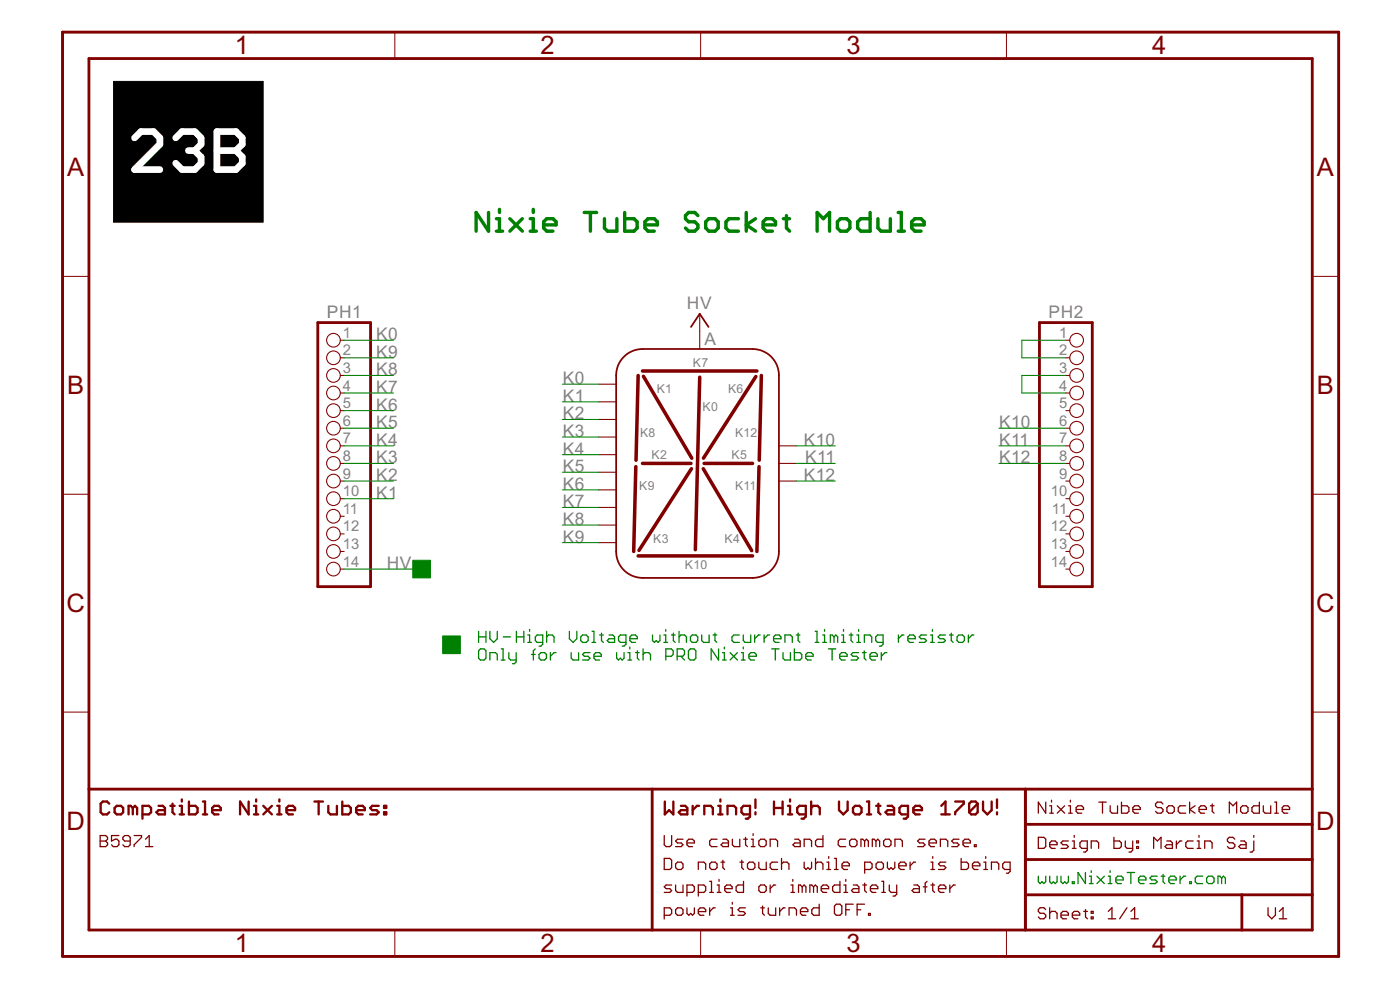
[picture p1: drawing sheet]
<svg xmlns="http://www.w3.org/2000/svg" width="420mm" height="297mm" viewBox="0 0 420 297" stroke-linecap="round" stroke-linejoin="round" font-family="sans-serif">
<path d="M34.1 24.4h44.9v42.3h-44.9z" fill="#000" stroke="#000" stroke-width=".3"/>
<path d="M18.8 9.6h383v277.4h-383zM26.7 17.6h367.1v261.4h-367.1zM95.4 96.8h15.8v79.2h-15.8zM312 96.8h15.8v79.2h-15.8zM26.7 236.8h367.1M195.7 236.8v42.2M307.7 236.8v42.2M307.7 247.3h86.1M307.7 257.9h86.1M307.7 268.5h86.1M372.7 268.5v10.5" fill="none" stroke="#800000" stroke-width=".85"/>
<g fill="none" stroke="#800000" stroke-width=".38">
<path d="M30.1 252.3h1.6M30.1 250.7h1.6l.6 .5v.6l-.6 .5 .6 .6v.6l-.6 .5h-1.6zM35.7 250.7h-2.2v1.6l1.1-.5h.5l.6 .5v1.2l-.6 .5h-1.1l-.5-.5M39.1 252.3h-1.7l-.5-.5v-.6l.5-.5h1.1l.6 .5v2.3l-.6 .5h-1.1l-.5-.5M40.3 250.7h2.2v.5l-2.2 2.3v.5M43.7 254h2.2M43.7 251.8l1.1-1.1v3.3M199.3 250.7v2.8l.6 .5h1.1l.6-.5v-2.8M199.3 257.6h1.7l.6 .5v2.2l-.6 .6h-1.7zM202.8 259.2l.5-.5h1.1l.6 .5v1.1l-.6 .6h-1.1l-.5-.6zM205 251.8h-1.7l-.5 .5 .5 .6h1.1l.6 .6-.6 .5h-1.6M206.2 252.9h2.2v-.6l-.6-.5h-1.1l-.5 .5v1.2l.5 .5h1.1"/>
<path d="M213 259.2l.5-.5h1.2l.5 .5v1.1l-.5 .6h-1.2l-.5-.6zM215.2 251.8h-1.7l-.5 .5v1.2l.5 .5h1.7M216.4 258.7h1.1M216.9 251.8h1.1l.6 .5v1.7h-1.7l-.5-.5 .5-.6h1.7M216.9 258.1v2.2l.6 .6M219.8 251.8v1.7l.5 .5h1.7v-2.2M222.1 258.7h1.1M222.6 258.1v2.2l.6 .6M223.2 251.8h1.1M223.8 251.2v2.3l.5 .5M224.3 259.2l.6-.5h1.1l.5 .5v1.1l-.5 .6h-1.1l-.6-.6zM225.5 254h1.1"/>
<path d="M225.5 251.8h.5v2.2M226 250.1v.6M227.7 252.3l.6-.5h1.1l.6 .5v1.2l-.6 .5h-1.1l-.6-.5zM227.7 258.7v1.6l.6 .6h1.7v-2.2M231.1 254v-2.2h1.7l.6 .5v1.7M233.4 258.7h-1.7l-.6 .5v1.1l.6 .6h1.7M234.5 259.2l.6-.5h1.1l.6 .5v1.7M234.5 257.6v3.3M238.5 251.8h1.1l.6 .5v1.7h-1.7l-.5-.5 .5-.6h1.7M241.3 254v-2.2h1.7l.6 .5v1.7M241.3 258.7v1.6l.6 .6 .6-.6 .5 .6 .6-.6v-1.6M244.8 259.2l.5-.5h1.1l.6 .5v1.7"/>
<path d="M244.8 257.6v3.3M247 250.7v3.3h-1.7l-.5-.5v-1.2l.5-.5h1.7M248.2 258.7h.5v2.2M248.7 257v.6M250.4 257.6h.6v3.3M252.7 259.8h2.2v-.6l-.5-.5h-1.1l-.6 .5v1.1l.6 .6h1.1M253.8 251.8h-1.7l-.5 .5v1.2l.5 .5h1.7M255 252.3l.5-.5h1.1l.6 .5v1.2l-.6 .5h-1.1l-.5-.5zM259.5 252.3l-.6-.5h-.5v2.2M259.5 252.3v1.7M259.5 252.3l.5-.5 .6 .5v1.7M262.9 252.3l-.6-.5h-.5v2.2"/>
<path d="M262.9 252.3v1.7M262.9 252.3l.5-.5 .6 .5v1.7M263.5 258.7h1.1l.5 .5v1.1l-.5 .6h-1.1l-.6-.6v-1.1zM265.2 252.3l.5-.5h1.1l.6 .5v1.2l-.6 .5h-1.1l-.5-.5zM266.3 258.7v1.6l.6 .6 .5-.6 .6 .6 .5-.6v-1.6M268.6 254v-2.2h1.7l.5 .5v1.7M269.7 259.8h2.2v-.6l-.5-.5h-1.1l-.6 .5v1.1l.6 .6h1.1M273.1 258.7v2.2M274.8 258.7h-.6l-1.1 1.1M277.6 251.8h-1.7l-.5 .5 .5 .6h1.2l.5 .6-.5 .5h-1.7M278.8 252.9h2.2v-.6l-.5-.5h-1.1l-.6 .5v1.2l.6 .5h1.1M279.4 258.7h.5v2.2"/>
<path d="M279.9 257v.6M282.2 254v-2.2h1.7l.5 .5v1.7M283.9 258.7h-1.7l-.6 .5 .6 .6h1.1l.6 .5-.6 .6h-1.7M287.8 251.8h-1.6l-.6 .5 .6 .6h1.1l.5 .6-.5 .5h-1.7M288.5 257.6v3.3h1.6l.6-.6v-1.1l-.6-.5h-1.6M289 252.9h2.2v-.6l-.5-.5h-1.1l-.6 .5v1.2l.6 .5h1.1M291.8 259.8h2.3v-.6l-.6-.5h-1.1l-.6 .5v1.1l.6 .6h1.1M292.4 253.5h.6v.5h-.6zM295.3 258.7h.5v2.2M295.8 257v.6M311.6 251.2h1.7l.5 .6v2.2l-.5 .6h-1.7zM313.8 240.7v3.3l-2.2-3.3v3.3"/>
<path d="M315 241.8h.6v2.2M315 244h1.1M315 253.4h2.2v-.5l-.5-.6h-1.1l-.6 .6v1.1l.6 .6h1.1M315.6 240.1v.6M317.3 241.8l2.2 2.2M319.5 241.8l-2.2 2.2M320.6 252.3h-1.6l-.6 .6 .6 .5h1.1l.5 .6-.5 .6h-1.7M320.7 241.8h.5v2.2M320.7 244h1.1M321.2 240.1v.6M321.8 254.6h1.1M321.8 252.3h.6v2.3"/>
<path d="M322.4 250.7v.5M323 242.9h2.2v-.6l-.6-.5h-1.1l-.5 .5v1.1l.5 .6h1.1M326.3 254.6h-1.6l-.6-.6v-1.1l.6-.6h1.6v2.8l-.5 .6h-.6M327.5 254.6v-2.3h1.7l.5 .6v1.7M329.8 240.7h2.2M330.9 240.7v3.3M333.2 241.8v1.6l.5 .6h1.7v-2.2M334.3 251.2v3.4h1.7l.5-.6v-1.1l-.5-.6h-1.7M336.6 240.7v3.3h1.6l.6-.6v-1.1l-.6-.5h-1.6M337.7 252.3v1.7l.6 .6h1.6M339.9 252.3v2.8l-.5 .6h-.6M340 242.9h2.2v-.6l-.5-.5h-1.2l-.5 .5v1.1l.5 .6h1.2"/>
<path d="M341.1 254h.6v.6h-.6zM341.1 252.3h.6v.6h-.6zM346.2 254.6v-3.4l1.1 1.1 1.1-1.1v3.4M349 241.2l-.5-.5h-1.2l-.5 .5v.6l.5 .5h1.2l.5 .6v.5l-.5 .6h-1.2l-.5-.6M350.2 252.3h1.1l.6 .6v1.7h-1.7l-.6-.6 .6-.6h1.7M350.8 241.8h1.1l.5 .5v1.1l-.5 .6h-1.1l-.6-.6v-1.1zM353 252.3v2.3M354.7 252.3h-.6l-1.1 1.1M355.8 241.8h-1.6l-.6 .5v1.1l.6 .6h1.6M357 240.7v3.3M358.1 252.3h-1.7l-.5 .6v1.1l.5 .6h1.7M358.7 241.8l-1.7 1.1 1.7 1.1"/>
<path d="M359.3 252.3h.5v2.3M359.3 254.6h1.1M359.8 250.7v.5M359.9 242.9h2.2v-.6l-.6-.5h-1.1l-.5 .5v1.1l.5 .6h1.1M361.5 254.6v-2.3h1.7l.6 .6v1.7M363.2 241.8h1.2M363.8 241.2v2.2l.6 .6M368.9 244v-3.3l1.1 1.1 1.1-1.1v3.3M370.6 251.8l-.6-.6h-1.1l-.5 .6v.5l.5 .6h1.1l.6 .5v.6l-.6 .6h-1.1l-.5-.6M372.3 242.3l.6-.5h1.1l.5 .5v1.1l-.5 .6h-1.1l-.6-.6zM372.3 252.3h1.1l.6 .6v1.7h-1.7l-.5-.6 .5-.6h1.7M376.3 252.3v2.8l-.6 .6h-.5"/>
<path d="M376.3 250.7v.5M378 240.7v3.3h-1.7l-.6-.6v-1.1l.6-.5h1.7M379.1 241.8v1.6l.6 .6h1.7v-2.2M382.5 244h1.1M382.5 240.7h.6v3.3M384.8 242.9h2.2v-.6l-.5-.5h-1.1l-.6 .5v1.1l.6 .6h1.1M199.3 274.6h1.7l.6-.5v-1.1l-.6-.6h-1.7v3.3M201.6 265.5h-1.7l-.6 .6 .6 .5h1.1l.6 .6-.6 .6h-1.7M202.8 265.5v1.7l.5 .6h1.7v-2.3M203.3 272.4h1.1l.6 .6v1.1l-.6 .5h-1.1l-.5-.5v-1.1zM206.2 267.8h1.6l.6-.6v-1.1l-.6-.6h-1.6v3.4M206.2 272.4v1.7l.5 .5 .6-.5 .5 .5 .6-.5v-1.7"/>
<path d="M209.6 260.9v-2.2h1.6l.6 .5v1.7M209.6 267.8h1.6l.6-.6v-1.1l-.6-.6h-1.6v3.4M209.6 273.5h2.2v-.5l-.6-.6h-1.1l-.5 .6v1.1l.5 .5h1.1M213 272.4v2.2M213 267.8h1.1M213 264.4h.5v3.4M214.7 272.4h-.6l-1.1 1.1M215.2 267.8h1.2M215.2 265.5h.6v2.3M215.8 263.9v.5M217.5 266.6h2.2v-.5l-.5-.6h-1.1l-.6 .6v1.1l.6 .6h1.1M219.2 272.4h.6v2.2"/>
<path d="M219.2 274.6h1.1M219.8 270.7v.6M223.1 264.4v3.4h-1.6l-.6-.6v-1.1l.6-.6h1.6M223.7 272.4h-1.7l-.5 .6 .5 .5h1.2l.5 .6-.5 .5h-1.7M227.7 266.1l.6-.6h1.1l.6 .6v1.1l-.6 .6h-1.1l-.6-.6zM228.3 272.4h1.1M228.9 271.8v2.3l.5 .5M230.6 272.4v1.7l.5 .5h1.7v-2.2M231.1 265.5v2.3M232.8 265.5h-.6l-1.1 1.1M234 272.4v2.2M235.6 272.4h-.5l-1.1 1.1"/>
<path d="M236.8 274.6v-2.2h1.7l.5 .6v1.6M237.4 267.8h1.1M237.4 265.5h.5v2.3M237.9 263.9v.5M240.2 273.5h2.2v-.5l-.5-.6h-1.1l-.6 .6v1.1l.6 .5h1.1M240.7 266.1l-.5-.6h-.6v2.3M240.7 266.1v1.7M240.7 266.1l.6-.6 .6 .6v1.7M244.2 266.1l-.6-.6h-.5v2.3M244.2 266.1v1.7M244.2 266.1l.5-.6 .6 .6v1.7M245.9 271.3v3.3h-1.7l-.6-.5v-1.1l.6-.6h1.7"/>
<path d="M246.5 266.6h2.2v-.5l-.6-.6h-1.1l-.5 .6v1.1l.5 .6h1.1M248.2 260.9h1.1M250.4 260.9h1.1M250.4 271.8l.6-.5h1.1l.5 .5v2.3l-.5 .5h-1.1l-.6-.5zM252.1 264.4v3.4h-1.7l-.5-.6v-1.1l.5-.6h1.7M253.3 267.8h1.1M253.3 265.5h.5v2.3M253.8 263.9v.5M253.8 273h1.2M256.1 271.3h-2.3v3.3M256.1 265.5h1.1l.6 .6v1.7h-1.7l-.6-.6 .6-.6h1.7M257.2 273h1.1"/>
<path d="M258.9 265.5h1.2M259.5 271.3h-2.3v3.3M259.5 260.9h1.7l.5-.6v-1.1l-.5-.5h-1.7v3.3M259.5 265v2.2l.6 .6M260.6 274.1h.6v.5h-.6zM261.2 266.6h2.2v-.5l-.5-.6h-1.1l-.6 .6v1.1l.6 .6h1.1M264.6 264.4h.6v3.4M264.6 267.8h1.1M266.9 265.5v1.7l.5 .6h1.7M269.1 265.5v2.8l-.6 .6h-.5M274.3 265.5h1.1l.5 .6v1.7h-1.6l-.6-.6 .6-.6h1.6M277.1 266.1h1.1"/>
<path d="M278.2 264.4l-.5 .6v2.8M279.4 260.9h1.1M279.4 265.5h1.1M279.9 265v2.2l.6 .6M281.6 266.6h2.3v-.5l-.6-.6h-1.1l-.6 .6v1.1l.6 .6h1.1M285.1 265.5v2.3M286.7 265.5h-.5l-1.1 1.1M295.3 260.9h1.1M297.5 260.9v-2.2h1.7l.5 .5v1.7M303.1 260.9h-1.6l-.6-.6v-1.1l.6-.5h1.6v2.8l-.5 .5h-.6M313.8 272.9l-.5-.5h-1.1l-.6 .5v.6l.6 .5h1.1l.5 .6v.5l-.5 .6h-1.1l-.6-.6M315 272.4v3.3"/>
<path d="M315 274l.6-.5h1.1l.5 .5v1.7M318.4 274.6h2.2v-.6l-.5-.5h-1.1l-.6 .5v1.1l.6 .6h1.1M321.8 274.6h2.2v-.6l-.5-.5h-1.1l-.6 .5v1.1l.6 .6h1.1M325.2 273.5h1.1M325.8 272.9v2.2l.5 .6M327.5 273.5h.6v.5h-.6zM327.5 275.1h.6v.6h-.6zM332.6 275.7h2.2M332.6 273.5l1.1-1.1v3.3M338.2 272.4l-2.2 3.3M339.4 275.7h2.2M339.4 273.5l1.1-1.1v3.3"/>
<path d="M380.6 272.4v2.2l1.1 1.1 1.1-1.1v-2.2M383.9 273.5l1.2-1.1v3.3M383.9 275.7h2.3"/>
</g>
<g fill="none" stroke="#800000" stroke-width=".7">
<path d="M54.6 239.9v.6M76.9 239.9v.6M83.8 239.9v.6M216.2 239.9v.6M226.7 239.9v2.5M237.1 239.9v.6M299.2 239.9v2.5M32.8 241.1l-.7-.6h-1.2l-.7 .6v2.6l.7 .6h1.2l.7-.6M35 241.8h1.3l.7 .6v1.3l-.7 .6h-1.3l-.6-.6v-1.3zM39.9 242.4l-.7-.6h-.6v2.5M39.9 242.4v1.9M39.9 242.4l.6-.6 .6 .6v1.9"/>
<path d="M42.8 244.3h1.9l.6-.6v-1.3l-.6-.6h-1.9v3.8M47.6 241.8h1.3l.6 .6v1.9h-1.9l-.7-.6 .7-.6h1.9M51.1 241.8h1.3M51.8 241.1v2.6l.6 .6M53.9 241.8h.7v2.5M53.9 244.3h1.3M56.7 240.5v3.8h1.9l.7-.6v-1.3l-.7-.6h-1.9M60.9 244.3h1.3M60.9 240.5h.6v3.8M63.7 243.1h2.6v-.7l-.7-.6h-1.3l-.6 .6v1.3l.6 .6h1.3M74.6 240.5v3.8l-2.5-3.8v3.8M76.2 241.8h.7v2.5"/>
<path d="M76.2 244.3h1.3M79 241.8l2.6 2.5M81.6 241.8l-2.6 2.5M83.2 241.8h.6v2.5M83.2 244.3h1.3M86 243.1h2.6v-.7l-.7-.6h-1.3l-.6 .6v1.3l.6 .6h1.3M94.4 240.5h2.5M95.6 240.5v3.8M98.5 241.8v1.9l.7 .6h1.9v-2.5M102.7 240.5v3.8h1.9l.7-.6v-1.3l-.7-.6h-1.9M106.9 243.1h2.6v-.7l-.7-.6h-1.3l-.6 .6v1.3l.6 .6h1.3M113.7 241.8h-2l-.6 .6 .6 .7h1.3l.7 .6-.7 .6h-1.9"/>
<path d="M115.3 241.8h.6v.6h-.6zM115.3 243.7h.6v.6h-.6zM199.5 240.5v3.8l1.3-1.2 1.3 1.2v-3.8M204.3 241.8h1.3l.7 .6v1.9h-2l-.6-.6 .6-.6h2M207.9 241.8v2.5M209.8 241.8h-.6l-1.3 1.3M211.4 244.3v-2.5h1.9l.6 .6v1.9M215.6 241.8h.6v2.5M215.6 244.3h1.2M218.3 244.3v-2.5h2l.6 .6v1.9M225.1 244.3h-1.9l-.7-.6v-1.3l.7-.6h1.9v3.2l-.6 .6h-.7M226.7 243.7v.6"/>
<path d="M232.3 240.5v3.8M232.3 242.4h2.6M234.9 240.5v3.8M236.5 241.8h.6v2.5M236.5 244.3h1.2M241.8 244.3h-1.9l-.7-.6v-1.3l.7-.6h1.9v3.2l-.6 .6h-.7M243.4 242.4l.7-.6h1.3l.6 .6v1.9M243.4 240.5v3.8M251.8 240.5v2.6l1.3 1.2 1.3-1.2v-2.6M256.6 241.8h1.3l.7 .6v1.3l-.7 .6h-1.3l-.6-.6v-1.3zM260.2 244.3h1.3M260.2 240.5h.6v3.8"/>
<path d="M263 241.8h1.2M263.6 241.1v2.6l.6 .6M266.4 241.8h1.3l.6 .6v1.9h-1.9l-.7-.6 .7-.6h1.9M272.5 244.3h-1.9l-.7-.6v-1.3l.7-.6h1.9v3.2l-.6 .6h-.7M274.1 243.1h2.6v-.7l-.7-.6h-1.2l-.7 .6v1.3l.7 .6h1.2M282.5 244.3h2.6M282.5 241.8l1.3-1.3v3.8M286.7 240.5h2.5v.6l-2.5 2.6v.6M293.4 241.1v2.6l-.6 .6h-1.3l-.6-.6M293.4 241.1l-.6-.6h-1.3l-.6 .6v2.6M293.4 241.1l-2.5 2.6M295 240.5v2.6l1.3 1.2 1.3-1.2v-2.6"/>
<path d="M299.2 243.7v.6"/>
</g>
<g fill="none" stroke="#800000" stroke-width=".32">
<path d="M210 94.1v10.6M102.1 102.1h1.2M102.1 107.4h1.2M102.1 112.6h1.2M102.1 117.9h1.2M179.6 115.3h5.3M319.9 102.1h1.1M319.9 107.4h1.1M319.9 112.6h1.1M319.9 117.9h1.1M102.1 123.2h1.2M102.1 128.5h1.2"/>
<path d="M102.1 133.8h1.2M102.1 139h1.2M179.6 120.6h5.3M179.6 125.9h5.3M179.6 131.1h5.3M179.6 136.4h5.3M233.8 133.8h5.3M233.8 139h5.3M319.9 123.2h1.1M319.9 128.5h1.1M319.9 133.8h1.1M319.9 139h1.1"/>
<path d="M102.1 144.3h1.2M102.1 149.6h1.2M102.1 154.9h1.2M179.6 141.7h5.3M179.6 147h5.3M179.6 152.3h5.3M179.6 157.5h5.3M233.8 144.3h5.3M319.9 144.3h1.1M319.9 149.6h1.1M319.9 154.9h1.1M102.1 160.2h1.2"/>
<path d="M102.1 165.5h1.2M102.1 170.8h1.2M179.6 162.8h5.3M319.9 160.2h1.1M319.9 165.5h1.1M319.9 170.8h1.1"/>
<circle cx="100.1" cy="112.6" r="2.05"/>
<circle cx="100.1" cy="117.9" r="2.05"/>
<circle cx="100.1" cy="102.1" r="2.05"/>
<circle cx="100.1" cy="107.4" r="2.05"/>
<circle cx="323.1" cy="117.9" r="2.05"/>
<circle cx="323.1" cy="102.1" r="2.05"/>
<circle cx="323.1" cy="107.4" r="2.05"/>
<circle cx="323.1" cy="112.6" r="2.05"/>
<circle cx="100.1" cy="128.5" r="2.05"/>
<circle cx="100.1" cy="133.8" r="2.05"/>
<circle cx="100.1" cy="123.2" r="2.05"/>
<circle cx="100.1" cy="139" r="2.05"/>
<circle cx="323.1" cy="128.5" r="2.05"/>
<circle cx="323.1" cy="123.2" r="2.05"/>
<circle cx="323.1" cy="133.8" r="2.05"/>
<circle cx="323.1" cy="139" r="2.05"/>
<circle cx="100.1" cy="154.9" r="2.05"/>
<circle cx="100.1" cy="149.6" r="2.05"/>
<circle cx="100.1" cy="144.3" r="2.05"/>
<circle cx="323.1" cy="154.9" r="2.05"/>
<circle cx="323.1" cy="144.3" r="2.05"/>
<circle cx="323.1" cy="149.6" r="2.05"/>
<circle cx="100.1" cy="170.8" r="2.05"/>
<circle cx="100.1" cy="160.2" r="2.05"/>
<circle cx="100.1" cy="165.5" r="2.05"/>
<circle cx="323.1" cy="170.8" r="2.05"/>
<circle cx="323.1" cy="160.2" r="2.05"/>
<circle cx="323.1" cy="165.5" r="2.05"/>
</g>
<path d="M207.4 98.1l2.6-4 2.6 4M187.2 107a8 8 0 0 1 5.6-2.3h33a7.9 7.9 0 0 1 8 7.9v52.9a7.9 7.9 0 0 1-8 7.9h-33a7.9 7.9 0 0 1-7.9-7.9v-52.9a7.7 7.7 0 0 1 2.3-5.6z" fill="none" stroke="#800000" stroke-width=".53"/>
<g fill="none" stroke="#800000" stroke-width=".3">
<path d="M26.7 17.6h367.1v261.4h-367.1zM118.5 9.6v8M210.3 9.6v8M302 9.6v8M18.8 82.9h7.9M393.8 82.9h8M18.8 148.3h7.9M393.8 148.3h8M18.8 213.7h7.9M393.8 213.7h8M308 236.8v42.2M393.8 236.8h-198.1v42.2"/>
<path d="M308 257.9h85.8M308 247.3h85.8M118.5 279v8M210.3 279v8M302 279v8M308 268.5h85.8M372.7 268.5v10.5"/>
</g>
<path d="M18.8 9.6h383v277.4h-383z" fill="none" stroke="#800000" stroke-width=".63"/>
<g fill="none" stroke="#800000" stroke-width="1.1">
<path d="M191.5 112.7l-.6 25.4M192.8 111.3h34.4M193.1 112.9l14.5 24.6M210 113.2l-1.3 51.7M226.8 113l-15.7 24.5M228.5 112.6l-.6 25.5M192.8 139h14.6M211.3 139h14.5M190.8 140l-.6 25.5M207.5 140.6l-15.7 24.5M211.1 140.6l14.5 24.6M227.8 140l-.6 25.5"/>
<path d="M191.5 166.8h34.3"/>
</g>
<g fill="#008000" stroke="#008000" stroke-width=".3">
<path d="M123.9 168.1h5.3v5.3h-5.3z"/>
<path d="M132.9 190.8h5.3v5.3h-5.3z"/>
</g>
<g fill="none" stroke="#008000" stroke-width="1">
<path d="M146.6 63.8v5.6l-3.7-5.6v5.6M149 65.6h.9v3.8M149 69.4h1.8M149.9 62.8v1M153 65.6l3.8 3.8M156.8 65.6l-3.8 3.8M159.1 65.6h.9v3.8M159.1 69.4h1.9M160 62.8v1M163.2 67.5h3.7v-1l-1-.9h-1.8l-.9 .9v1.9l.9 1h1.8M175.3 63.8h3.7M177.2 63.8v5.6"/>
<path d="M181.4 65.6v2.8l.9 1h2.8v-3.8M187.5 63.8v5.6h2.8l.9-1v-1.9l-.9-.9h-2.8M193.5 67.5h3.8v-1l-.9-.9h-1.9l-1 .9v1.9l1 1h1.9M209.4 64.7l-.9-.9h-1.8l-1 .9v.9l1 .9h1.8l.9 1v.9l-.9 1h-1.8l-1-1M212.7 65.6h1.9l.9 .9v1.9l-.9 1h-1.9l-.9-1v-1.9zM221.6 65.6h-2.8l-.9 .9v1.9l.9 1h2.8M224 63.8v5.6M226.8 65.6l-2.8 1.9 2.8 1.9M229 67.5h3.7v-1l-.9-.9h-1.8l-1 .9v1.9l1 1h1.8M235.1 65.6h1.9M236 64.7v3.7l1 1M245.2 69.4v-5.6l1.9 1.8 1.9-1.8v5.6"/>
<path d="M252.2 65.6h1.9l1 .9v1.9l-1 1h-1.9l-.9-1v-1.9zM261.1 63.8v5.6h-2.8l-.9-1v-1.9l.9-.9h2.8M263.5 65.6v2.8l.9 1h2.8v-3.8M269.6 69.4h1.8M269.6 63.8h.9v5.6M273.6 67.5h3.7v-1l-.9-.9h-1.8l-1 .9v1.9l1 1h1.8"/>
</g>
<g fill="none" stroke="#008000" stroke-width=".38">
<path d="M143.6 189.4v3.3M143.6 191.1h2.2M144.2 194.7h1.1l.5 .6v2.2l-.5 .5h-1.1l-.6-.5v-2.2zM145.8 189.4v3.3M147 189.4v2.2l1.1 1.1 1.1-1.1v-2.2M147 198v-2.2h1.7l.5 .6v1.6M150.4 194.7h.6v3.3M150.4 198h1.2M151 191.1h2.2M152.7 195.8v1.7l.6 .5h1.6M154.9 195.8v2.8l-.5 .5h-.6M155 191.1h2.2"/>
<path d="M155 189.4v3.3M157.2 189.4v3.3M158.4 190.5h.5v2.2M158.4 192.7h1.1M158.9 188.9v.5M159.5 196.4h1.1M160.6 194.7l-.5 .6v2.7M161.8 196.4l.5-.6h1.1l.6 .6v1.1l-.6 .5h-1.1l-.5-.5zM162.9 192.7h-1.7l-.5-.5v-1.1l.5-.6h1.7v2.8l-.6 .6h-.5M164.1 191.1l.5-.6h1.1l.6 .6v1.6M164.1 189.4v3.3M165.2 195.8v2.2"/>
<path d="M166.9 195.8h-.6l-1.1 1.1M170.9 189.4v2.2l1.1 1.1 1.1-1.1v-2.2M171.4 195.8v1.7l.6 .5h1.7v-2.2M174.8 190.5h1.1l.6 .6v1.1l-.6 .5h-1.1l-.5-.5v-1.1zM177.1 195.8h-1.7l-.6 .6 .6 .5h1.1l.6 .6-.6 .5h-1.7M177.7 189.4h.5v3.3M177.7 192.7h1.1M178.2 196.9h2.3v-.5l-.6-.6h-1.1l-.6 .6v1.1l.6 .5h1.1M180 190.5h1.1M180.5 190v2.2l.6 .5M182.8 190.5h1.1l.5 .6v1.6h-1.6l-.6-.5 .6-.6h1.6M185.1 195.8v1.7l.5 .5 .6-.5 .5 .5 .6-.5v-1.7"/>
<path d="M187.9 192.7h-1.7l-.6-.5v-1.1l.6-.6h1.7v2.8l-.6 .6h-.6M188.4 198h1.2M188.4 195.8h.6v2.2M189 194.1v.6M189 191.6h2.3v-.5l-.6-.6h-1.1l-.6 .6v1.1l.6 .5h1.1M190.7 195.8h1.1M191.3 195.3v2.2l.5 .5M193 196.4l.5-.6h1.2l.5 .6v1.6M193 194.7v3.3M195.8 190.5v1.7l.6 .5 .6-.5 .5 .5 .6-.5v-1.7M199.2 190.5h.6v2.2M199.2 192.7h1.2"/>
<path d="M199.8 188.9v.5M199.8 196.9h1.7l.5-.5v-1.1l-.5-.6h-1.7v3.3M201.5 190.5h1.1M202.1 190v2.2l.5 .5M203.2 196.9h1.7l.5-.5v-1.1l-.5-.6h-1.7v3.3M203.8 191.1l.5-.6h1.1l.6 .6v1.6M203.8 189.4v3.3M204.3 196.9l1.1 1.1M207.2 194.7h1.1l.5 .6v2.2l-.5 .5h-1.1l-.6-.5v-2.2zM207.8 190.5h1.1l.5 .6v1.1l-.5 .5h-1.1l-.6-.5v-1.1zM210.6 190.5v1.7l.6 .5h1.6v-2.2M214 190.5h1.1"/>
<path d="M214.6 190v2.2l.5 .5M215.6 194.7v3.3l-2.2-3.3v3.3M216.8 198h1.1M216.8 195.8h.6v2.2M217.4 194.1v.6M219.1 195.8l2.2 2.2M221.3 195.8l-2.2 2.2M221.9 190.5h-1.7l-.5 .6v1.1l.5 .5h1.7M222.5 198h1.1M222.5 195.8h.6v2.2M223.1 194.1v.6M223.1 190.5v1.7l.5 .5h1.7v-2.2"/>
<path d="M224.8 196.9h2.2v-.5l-.6-.6h-1.1l-.5 .6v1.1l.5 .5h1.1M226.5 190.5v2.2M228.2 190.5h-.6l-1.1 1.1M229.3 190.5v2.2M231 190.5h-.6l-1.1 1.1M231.6 194.7h2.2M232.2 191.6h2.2v-.5l-.6-.6h-1.1l-.5 .6v1.1l.5 .5h1.1M232.7 194.7v3.3M235 195.8v1.7l.5 .5h1.7v-2.2M235.6 192.7v-2.2h1.6l.6 .6v1.6M238.4 194.7v3.3h1.7l.5-.5v-1.1l-.5-.6h-1.7M239 190.5h1.1"/>
<path d="M239.5 190v2.2l.6 .5M241.8 196.9h2.2v-.5l-.5-.6h-1.1l-.6 .6v1.1l.6 .5h1.1M244.6 192.7h1.1M244.6 189.4h.6v3.3M246.9 190.5h.6v2.2M246.9 192.7h1.1M247.5 188.9v.5M248.6 194.7h2.2M249.7 194.7v3.3M250.3 191.1l-.6-.6h-.5v2.2M250.3 191.1v1.6M250.3 191.1l.5-.6 .6 .6v1.6"/>
<path d="M252 196.9h2.2v-.5l-.5-.6h-1.1l-.6 .6v1.1l.6 .5h1.1M252.6 190.5h.6v2.2M252.6 192.7h1.1M253.2 188.9v.5M254.9 190.5h1.1M255.4 190v2.2l.6 .5M257.1 190.5h.6v2.2M257.1 192.7h1.1M257.6 195.8h-1.6l-.6 .6 .6 .5h1.1l.5 .6-.5 .5h-1.7M257.7 188.9v.5M258.8 195.8h1.1M259.4 195.3v2.2l.5 .5"/>
<path d="M259.4 192.7v-2.2h1.7l.5 .6v1.6M261.1 196.9h2.2v-.5l-.5-.6h-1.2l-.5 .6v1.1l.5 .5h1.2M264.5 195.8v2.2M265 192.7h-1.6l-.6-.5v-1.1l.6-.6h1.6v2.8l-.5 .6h-.6M266.2 195.8h-.6l-1.1 1.1M269.6 190.5v2.2M271.3 190.5h-.6l-1.1 1.1M272.5 191.6h2.2v-.5l-.6-.6h-1.1l-.5 .6v1.1l.5 .5h1.1M278.1 190.5h-1.7l-.5 .6 .5 .5h1.1l.6 .6-.6 .5h-1.6M279.3 190.5h.5v2.2M279.3 192.7h1.1M279.8 188.9v.5"/>
<path d="M283.8 190.5h-1.7l-.6 .6 .6 .5h1.1l.6 .6-.6 .5h-1.7M284.9 190.5h1.1M285.5 190v2.2l.5 .5M287.8 190.5h1.1l.5 .6v1.1l-.5 .5h-1.1l-.6-.5v-1.1zM290.6 190.5v2.2M292.3 190.5h-.6l-1.1 1.1M311.6 262.9v1.7l.6 .5 .5-.5 .6 .5 .5-.5v-1.7M315 262.9v1.7l.6 .5 .5-.5 .6 .5 .5-.5v-1.7M318.4 262.9v1.7l.6 .5 .5-.5 .6 .5 .5-.5v-1.7M321.8 264.6h.6v.5h-.6zM325.8 261.8v3.3l-2.3-3.3v3.3M326.9 265.1h1.1"/>
<path d="M326.9 262.9h.6v2.2M327.5 261.2v.6M329.2 262.9l2.2 2.2M331.4 262.9l-2.2 2.2M332.6 265.1h1.1M332.6 262.9h.6v2.2M333.2 261.2v.6M334.9 264h2.2v-.6l-.6-.5h-1.1l-.5 .5v1.2l.5 .5h1.1M338.3 261.8h2.2M339.4 261.8v3.3M341.7 264h2.2v-.6l-.6-.5h-1.1l-.5 .5v1.2l.5 .5h1.1M347.3 262.9h-1.6l-.6 .5 .6 .6h1.1l.5 .6-.5 .5h-1.7"/>
<path d="M348.5 262.9h1.1M349.1 262.3v2.3l.5 .5M350.8 264h2.2v-.6l-.6-.5h-1.1l-.5 .5v1.2l.5 .5h1.1M354.2 262.9v2.2M355.8 262.9h-.5l-1.1 1.1M357 264.6h.6v.5h-.6zM360.9 262.9h-1.6l-.6 .5v1.2l.6 .5h1.6M362.1 263.4l.6-.5h1.1l.5 .5v1.2l-.5 .5h-1.1l-.6-.5zM366.6 263.4l-.5-.5h-.6v2.2M366.6 263.4v1.7M366.6 263.4l.6-.5 .5 .5v1.7"/>
</g>
<g fill="none" stroke="#008000" stroke-width=".32">
<path d="M103.3 102.1h14.8M103.3 107.4h14.8M103.3 112.6h14.8M103.3 117.9h14.8M168.8 115.3h10.8M319.9 102.1h-13.2v5.3h13.2M319.9 112.6h-13.2v5.3h13.2M103.3 123.2h14.8M103.3 128.5h14.8M103.3 133.8h14.8M103.3 139h14.8M168.8 136.4h10.8"/>
<path d="M168.8 131.1h10.8M168.8 125.9h10.8M168.8 120.6h10.8M239.1 133.8h11.6M239.1 139h11.6M299.8 128.5h20.1M299.8 133.8h20.1M299.8 139h20.1M103.3 144.3h14.8M103.3 149.6h14.8M168.8 157.5h10.8M168.8 152.3h10.8"/>
<path d="M168.8 147h10.8M168.8 141.7h10.8M239.1 144.3h11.6M103.3 170.8h23.2M168.8 162.8h10.8"/>
</g>
<path d="M65.1 39.5h5.7l1.9 1.9v1.9l-1.9 1.9 1.9 1.9v1.9l-1.9 1.9h-5.7zM40.4 41.4l1.9-1.9h3.8l1.9 1.9v1.9l-7.6 7.6h7.6M52.7 41.4l1.9-1.9h3.8l1.9 1.9v1.9l-1.9 1.9M56.5 45.2h1.9M58.4 45.2l1.9 1.9v1.9l-1.9 1.9h-3.8l-1.9-1.9M65.1 45.2h5.7" fill="none" stroke="#fff" stroke-width="2"/>
<g font-size="8.6" fill="#800000">
<text x="70.5" y="16.3">1</text>
<text x="162.3" y="16.3">2</text>
<text x="254" y="16.3">3</text>
<text x="345.8" y="16.3">4</text>
<text x="20.2" y="53">A</text>
<text x="395.2" y="53">A</text>
<text x="20.2" y="118.3">B</text>
<text x="395.2" y="118.3">B</text>
<text x="20" y="183.7">C</text>
<text x="395" y="183.7">C</text>
<text x="20" y="249.1">D</text>
<text x="395" y="249.1">D</text>
<text x="70.5" y="285.7">1</text>
<text x="162.3" y="285.7">2</text>
<text x="254" y="285.7">3</text>
<text x="345.8" y="285.7">4</text>
</g>
<g font-size="5.8" fill="#808080">
<text x="98.1" y="95.5">PH1</text>
<text x="206.1" y="92.8">HV</text>
<text x="314.7" y="95.5">PH2</text>
<text x="112.9" y="102.1">K0</text>
<text x="112.9" y="107.4">K9</text>
<text x="211.4" y="103.4">A</text>
<text x="112.9" y="112.6">K8</text>
<text x="112.9" y="117.9">K7</text>
<text x="168.9" y="115.3">K0</text>
<text x="112.9" y="123.2">K6</text>
<text x="168.9" y="125.8">K2</text>
<text x="168.9" y="120.6">K1</text>
<text x="112.9" y="128.5">K5</text>
<text x="168.9" y="131.1">K3</text>
<text x="299.9" y="128.5">K10</text>
<text x="112.9" y="133.8">K4</text>
<text x="168.9" y="136.4">K4</text>
<text x="241.3" y="133.8">K10</text>
<text x="299.9" y="133.8">K11</text>
<text x="112.9" y="139.1">K3</text>
<text x="168.9" y="141.7">K5</text>
<text x="241.7" y="139.1">K11</text>
<text x="299.9" y="139.1">K12</text>
<text x="112.9" y="144.3">K2</text>
<text x="112.9" y="149.6">K1</text>
<text x="168.9" y="147">K6</text>
<text x="241.3" y="144.3">K12</text>
<text x="168.9" y="152.3">K7</text>
<text x="168.9" y="157.5">K8</text>
<text x="168.9" y="162.8">K9</text>
<text x="116.1" y="170.7">HV</text>
</g>
<g font-size="5" fill="#808080">
<text x="102.9" y="101.3">1</text>
<text x="317.8" y="101.3">1</text>
<text x="102.9" y="106.6">2</text>
<text x="317.8" y="106.6">2</text>
<text x="102.9" y="111.9">3</text>
<text x="317.8" y="111.9">3</text>
<text x="102.9" y="117.2">4</text>
<text x="317.8" y="117.2">4</text>
<text x="102.9" y="122.5">5</text>
<text x="317.8" y="122.5">5</text>
<text x="102.9" y="127.7">6</text>
<text x="317.8" y="127.7">6</text>
<text x="102.9" y="133">7</text>
<text x="317.8" y="133">7</text>
<text x="102.9" y="138.3">8</text>
<text x="102.9" y="143.6">9</text>
<text x="317.8" y="138.3">8</text>
<text x="317.8" y="143.6">9</text>
<text x="102.9" y="148.9">10</text>
<text x="315.3" y="148.9">10</text>
<text x="102.9" y="154.2">11</text>
<text x="315.7" y="154.2">11</text>
<text x="102.9" y="159.4">12</text>
<text x="315.3" y="159.4">12</text>
<text x="102.9" y="164.7">13</text>
<text x="315.3" y="164.7">13</text>
<text x="102.9" y="170">14</text>
<text x="315.3" y="170">14</text>
</g>
<g font-size="4.1" fill="#808080">
<text x="208" y="110">K7</text>
<text x="197.1" y="117.9">K1</text>
<text x="218.5" y="117.9">K6</text>
<text x="210.9" y="123.2">K0</text>
<text x="192.1" y="131.1">K8</text>
<text x="220.6" y="131.1">K12</text>
<text x="195.5" y="137.7">K2</text>
<text x="219.6" y="137.7">K5</text>
<text x="191.8" y="147">K9</text>
<text x="220.6" y="147">K11</text>
<text x="196.1" y="162.8">K3</text>
<text x="217.5" y="162.8">K4</text>
<text x="205.6" y="170.7">K10</text>
</g>
</svg>
